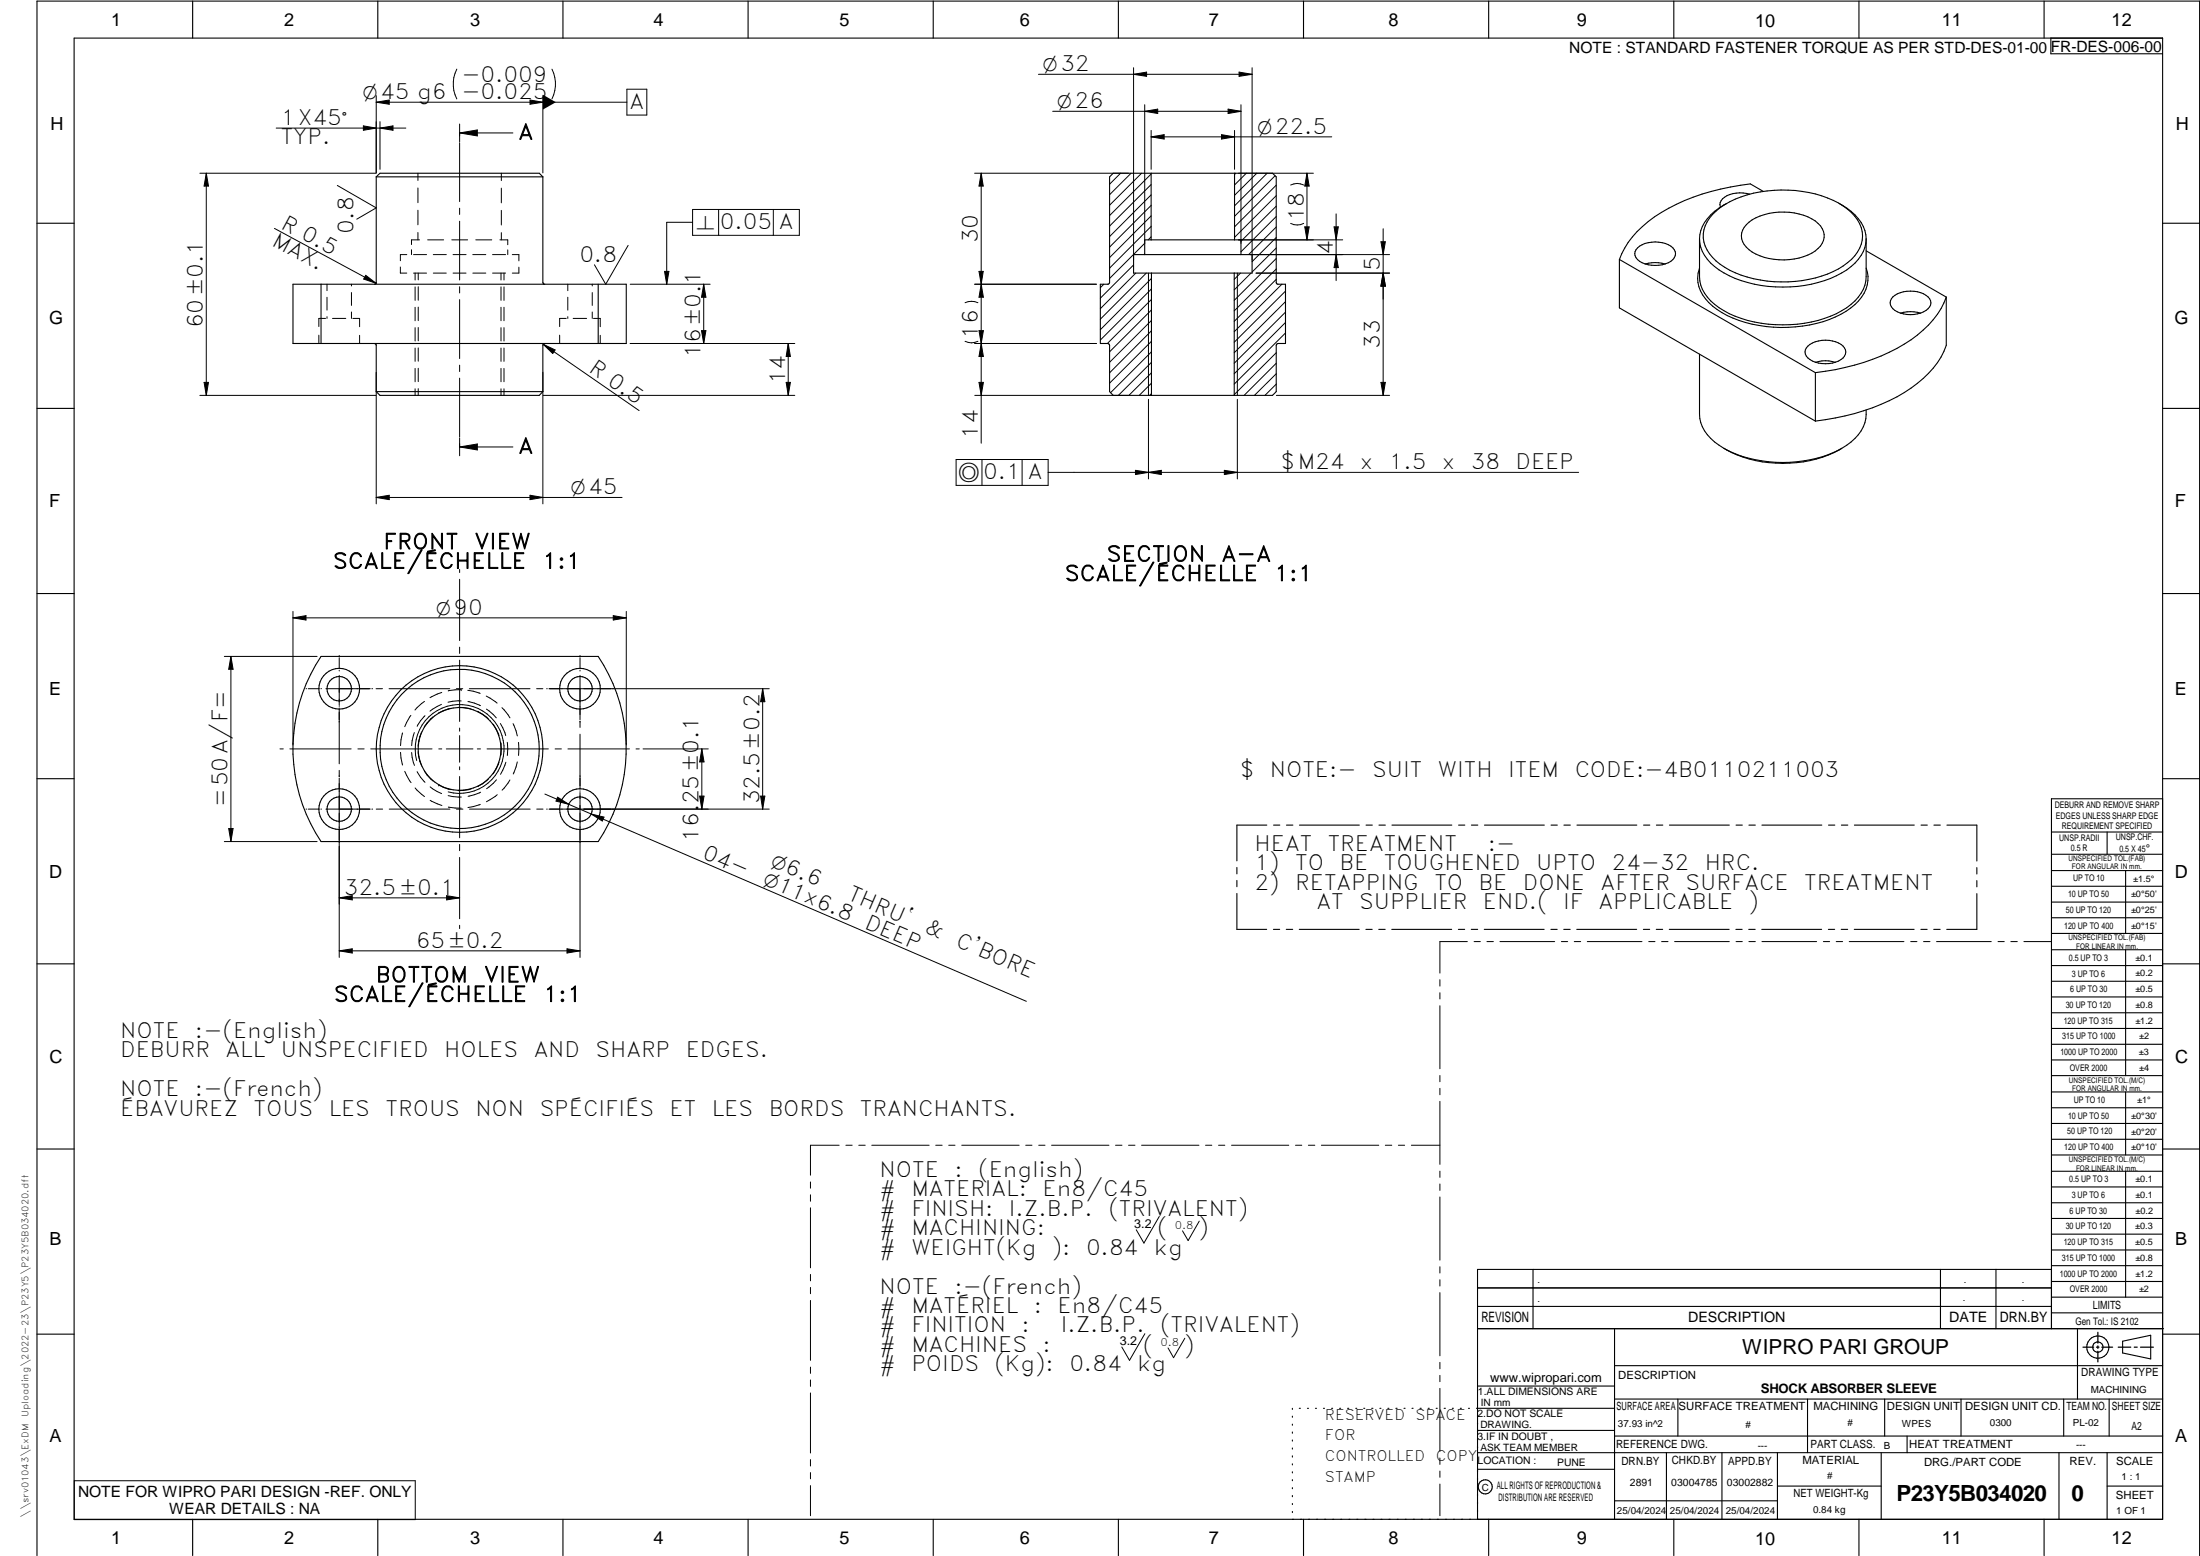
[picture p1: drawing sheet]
<svg xmlns="http://www.w3.org/2000/svg" width="594mm" height="420mm" viewBox="0 0 594 420" stroke-linecap="round" stroke-linejoin="round" font-family="sans-serif">
<g fill="none" stroke="#000" stroke-width=".3">
<path d="M20 10.3h564v400h-564zM52 .3v10M102 .3v10M152 .3v10M202 .3v10M252 .3v10M302 .3v10M352 .3v10M402 .3v10M452 .3v10M502 .3v10M552 .3v10"/>
<path d="M553.8 10.3v4.2h30.2M101.6 47.8h45M101.6 47.8v28.4v.3l-.5 .3M146.6 47.8l-1-1h-43l-1 1M146.6 47.8v28.4l.2 .5 .3 .1M300.6 46.8h43l1 1v28.4l.3 .5 2.2 .1v16h-2l-.4 .2-.1 12.7-1 1.1h-43l-1-1.1v-12.4l-.5-.5h-2v-16l2.3-.1 .2-.5v-28.4zM310.8 46.8v18M333.4 46.8v18M462.4 57.9a24.6 24.6 0 0 1 16.7-6.5 29.4 29.4 0 0 1 19.8 5.1 8.8 8.8 0 0 1 3.7 9.4 13.2 13.2 0 0 1-7.6 7.4 34.4 34.4 0 0 1-27.9-.3 12.7 12.7 0 0 1-7-7.6 8 8 0 0 1 2.3-7.5zM466.3 54.9a12.8 12.8 0 0 0-7.3 8.5l-.1 1.1M472.5 52.4a7.3 7.3 0 0 0-7.7 1.8l-.4 1 .2 .7M476.2 51.7l-3.6-2a55.5 55.5 0 0 0-27.5 10.1 23.5 23.5 0 0 0-7.8 10.3"/>
<path d="M496.6 54.9a12.8 12.8 0 0 1 7.2 8.5l.1 1.1M10 60.3h10M79.1 76.8h90v16h-90zM86.7 76.8v16M161.5 76.8v16M306.1 68.7h32v5h-32zM309.1 68.7v-3.9h26v3.9M310.9 73.7v33.1M333.3 73.7v33.1M437.3 70.1v13l52.9 30.6M437.3 70.1l52.9 30.5M442.2 66.9a7.9 7.9 0 0 1 9.5 0 2.4 2.4 0 0 1-1.2 4.1 8.2 8.2 0 0 1-8.3-.9 2.03 2.03 0 0 1 0-3.2z"/>
<path d="M444.3 71.3l2.6-.4 2.7 .4M458.9 72.4a8.6 8.6 0 0 0 2.5 9.3 26.5 26.5 0 0 0 15.6 6.5 33.6 33.6 0 0 0 22.7-5 9.7 9.7 0 0 0 4.6-9.7l-.4-1.1M471.6 60.7a13.7 13.7 0 0 1 10.2-3.4 13.4 13.4 0 0 1 9.8 3.7 4.2 4.2 0 0 1-.7 6.1 15.5 15.5 0 0 1-13.2 2.7 9.5 9.5 0 0 1-7.1-4.5 4.1 4.1 0 0 1 1-4.6zM503.9 64.5a10.6 10.6 0 0 1-5.2 8.4 34.3 34.3 0 0 1-26.8 3.4 21 21 0 0 1-10.9-6.3 8.6 8.6 0 0 1-2.1-5.5M503.9 64.5v10.2a10.6 10.6 0 0 1-5.2 8.4 34.5 34.5 0 0 1-26.8 3.4 21.4 21.4 0 0 1-10.9-6.3 8.6 8.6 0 0 1-2.1-5.5v-10.2M503.9 67.7l21.7 12.5M584 60.3h10M101.1 92.8l.5 .2v.3v12.4M147.1 92.8l-.5 .5v12.4M458.9 95.6v16.3a10.4 10.4 0 0 0 5.3 8.3l1.3 .9M488.2 93.5a7.9 7.9 0 0 1 9.5 0 2.18 2.18 0 0 1-.5 3.6 8.2 8.2 0 0 1-9-.5 2.03 2.03 0 0 1 0-3.1zM490.3 97.8l.8-.2a8.3 8.3 0 0 1 4.5 .2"/>
<path d="M511.1 80.2a8 8 0 0 1 9.6 0 2.17 2.17 0 0 1-.6 3.6 8.1 8.1 0 0 1-9-.4 2.11 2.11 0 0 1 0-3.2zM513.2 84.5l2.7-.3 2.7 .3M525.6 80.2v13.1a23.9 23.9 0 0 1-9.5 11.5 56.5 56.5 0 0 1-25.9 8.9M525.6 80.2a26.7 26.7 0 0 1-13.3 13.9 60.4 60.4 0 0 1-22.1 6.5M10 110.3h10M101.6 105.7l1 1.1h43l1-1.1M101.6 105.7h45M490.2 100.6v13.1M503.9 110.7a9.8 9.8 0 0 1-4 8.6 31.8 31.8 0 0 1-25.8 5.1l-1.8-.4a26.9 26.9 0 0 1-6.8-2.9M584 110.3h10M465.5 121.1l.8 .4M497.3 121.1a35.3 35.3 0 0 1-30.3 .7"/>
<path d="M10 160.3h10M86.7 177.2h74.8a45.1 45.1 0 0 1 0 50h-74.8a44.9 44.9 0 0 1 0-50zM584 160.3h10M10 210.3h10M584 215.7h-30v143.1M584 210.3h10M334 234.2v1.8M334 237.7v1.7M342.1 222.8h-8.1v9.7M343.9 222.8h1.7M347.4 222.8h1.7M350.9 222.8h16.2"/>
<path d="M368.9 222.8h1.7M372.4 222.8h1.7M375.9 222.8h16.1M393.9 222.8h1.7M397.3 222.8h1.8M400.8 222.8h16.2M418.8 222.8h1.7M422.3 222.8h1.7M425.8 222.8h16.2M443.8 222.8h1.7M447.3 222.8h1.7M450.8 222.8h16.2"/>
<path d="M468.8 222.8h1.7M472.3 222.8h1.7M475.8 222.8h16.1M493.8 222.8h1.7M497.2 222.8h1.8M500.8 222.8h16.1M518.7 222.8h1.7M522.2 222.8h1.8M525.7 222.8h8.1v9.7M533.8 234.3v1.7M533.8 237.8v1.7M554 224.7h30"/>
<path d="M554 230.7h30M554 235.1h30M554 239.3h30M569 224.7v6M574 235.1v17M334 241.3v9.7h8M343.9 251h1.7M347.3 251h1.8M350.9 251h16.1M368.8 251h1.7M372.3 251h1.8M375.8 251h16.2"/>
<path d="M393.8 251h1.7M397.3 251h1.7M400.8 251h16.2M418.8 251h1.7M422.3 251h1.7M425.8 251h16.2M443.8 251h1.7M447.2 251h1.8M450.8 251h16.1M468.8 251h1.6M472.2 251h1.8M475.7 251h16.2"/>
<path d="M493.7 251h1.7M497.2 251h1.7M500.7 251h16.2M518.7 251h1.7M522.2 251h1.7M533.8 241.3v9.7h-8.1M554 243.6h30M554 247.8h30M554 252.1h30M554 256.5h30M574 256.5v33.9M10 260.3h10"/>
<path d="M554 260.7h30M554 265h30M554 269.2h30M554 273.5h30M554 277.7h30M584 260.3h10M554 282h30M554 286.2h30M554 290.4h30M554 294.9h30M554 299.1h30M574 294.9v17"/>
<path d="M10 310.3h10M554 303.4h30M554 307.6h30M554 311.9h30M554 316.3h30M574 316.3v34M584 310.3h10M554 320.5h30M554 324.8h30M554 329h30M554 333.2h30M554 337.5h30"/>
<path d="M399 358.8h185.2M399 352.8h155M399 347.8h155M414 342.8v16M436 358.8v51.5M524 342.8v16M539 342.8v16M554 341.8h30M554 346h30M554 350.3h30M554 354.5h30M554 342.8h-155v67.5"/>
<path d="M561 358.8v19M10 360.3h10M399 374.3h37M436 377.8h148M453.1 377.8v10M488.1 377.8v14.5M508.9 377.8v10M529.5 377.8v10M557.3 377.8v10M569.5 377.8v10M573.2 362.2l7.6-1.6v6.3l-7.6-1.6zM584 368.8h-148"/>
<path d="M584 360.3h10M349 380.3v.3M349 382.4v.3M349 384.6v.3M349 386.7v.3M349 388.8v.3M349 391v.3M349 393.1v.3M349 395.3v.3M349 397.4v.3M349 399.5v.3M350.9 380.3h.2"/>
<path d="M353.1 380.3h.2M355.2 380.3h.3M357.4 380.3h.3M359.6 380.3h.3M361.7 380.3h.3M363.9 380.3h.3M366.1 380.3h.3M368.3 380.3h.2M370.4 380.3h.3M372.6 380.3h.3M374.8 380.3h.3M376.9 380.3h.4"/>
<path d="M379.1 380.3h.3M381.3 380.3h.3M383.4 380.3h.4M385.6 380.3h.3M387.8 380.3h.3M390 380.3h.3M392.2 380.3h.3M394.3 380.3h.3M396.5 380.3h.3M398.7 380.3h37.3M399 396.7h37M399 392.3h185"/>
<path d="M399 386.2h37M436 387.8h148M450 392.3v18M465 392.3v18M480 392.3v18M508 392.3v18M515 387.8v4.5M556 392.3v18M569 392.3v18M52 410.3v9.7M102 410.3v9.7M152 410.3v9.7"/>
<path d="M202 410.3v9.7M252 410.3v9.7M302 410.3v9.7M349 401.7v.3M349 403.8v.4M349 406v.3M349 408.1v.3M352 410.3v9.7M402 410.3v9.7M436 405.3h44M452 410.3v9.7M480 401.3h28"/>
<path d="M502 410.3v9.7M552 410.3v9.7M569 401.3h15M10 420v-419.7h584v419.7"/>
<circle cx="91.6" cy="186" r="3.3"/>
<circle cx="91.6" cy="186" r="5.5"/>
<circle cx="156.6" cy="186" r="5.5"/>
<circle cx="156.6" cy="186" r="3.3"/>
<circle cx="91.6" cy="218.5" r="5.5"/>
<circle cx="91.6" cy="218.5" r="3.3"/>
<circle cx="124.1" cy="202.2" r="22.5"/>
<circle cx="124.1" cy="202.2" r="11.2"/>
<circle cx="124.1" cy="202.2" r="21.5"/>
<circle cx="156.6" cy="218.5" r="5.5"/>
<circle cx="156.6" cy="218.5" r="3.3"/>
<circle cx="566.5" cy="363.7" r="1.39"/>
<circle cx="566.5" cy="363.8" r="3"/>
<circle cx="401.1" cy="401.5" r="1.9"/>
</g>
<g fill="none" stroke="#000" stroke-width=".27">
<path d="M123.4 18.7a9 9 0 0 0 0 8M149 18.7a9 9 0 0 1 0 8M306.1 18.3v51.9M334.6 19.5l3.5 .6-3.5 .5zM338.1 18.3v51.9M74.6 34.6h35M98.1 34l3.5 .6-3.5 .6zM101.6 27.6h67.7M101.6 27.6l3.5-.6v1.2zM101.6 25.8v20.9M102.6 34.6l3.5-.6v1.2zM102.6 32.9v12.8"/>
<path d="M124.1 33.5v4.8M124.1 38.5v15.9M124.1 35.9h14.4M124.1 35.9l4.8-.8v1.6zM143.1 27l3.5 .6-3.5 .6zM146.6 25.8v20.9M169.3 24.1h5.4v7h-5.4zM280.4 20.1h57.7M284.3 30.1h50.8M306.1 20.1l3.5-.6v1.1zM309.1 28.3v37.4l-9.5 9.5M309.1 30.1l3.5-.6v1.1z"/>
<path d="M310.8 35.2v10.5M310.8 37l3.6-.6v1.1zM310.8 37h48.8M329.9 36.4l3.5 .6-3.5 .5zM331.6 29.5l3.5 .6-3.5 .5zM333.4 35.2v10.5M335.1 28.3v37.4M54 46.8h47.6M55.7 46.8l.6 3.4h-1.2zM55.7 46.8v60M91.1 50.1l10.5 6-5.3 3.1M112.9 46.8v1.9"/>
<path d="M112.9 50.8v3.9M112.9 56.8v3.9M124.1 56.2v1.7M124.1 59.7v15.9M135.4 46.8v2M135.4 50.8v4M135.4 56.8v3.9M187 56.6h28.9v6.9h-28.9zM194 56.6v6.9M208.8 56.6v6.9M263.2 46.8h41.5M265 46.8v72.9"/>
<path d="M265 46.8l.5 3.4h-1.1zM302.6 46.8l-3 2.9M305.4 46.8l-5.8 5.8M308.3 46.8l-8.7 8.6M310.8 47l-11.2 11.2M310.8 49.8l-11.2 11.2M310.8 52.6l-11.2 11.3M310.8 55.5l-11.2 11.2M310.8 58.3l-11.2 11.3M333.7 46.8l-.3 .3M334.4 46.8h20.3M336.5 46.8l-3.1 3.2"/>
<path d="M339.4 46.8l-6 5.9M342.2 46.8l-8.8 8.8M344.3 47.5l-10.9 10.9M344.6 55.7l-9.5 9.5M344.6 58.5l-9.5 9.5M344.6 50l-11.2 11.3M344.6 52.8l-11.2 11.3M348.5 50a3.9 3.9 0 0 1 3.5 0M352.9 46.8l.6 3.4h-1.2zM352.9 46.8v18M360.8 57.7v18.1M74.1 61.7l27.5 14.8"/>
<path d="M88.3 76.8v1.7M94.9 76.8v.4M94.9 79v3.5M98.8 74.3l2.8 2.2-3.4-1.1zM108.1 72.1v1.6h1.7M109.8 68.7h-1.7v1.7M111.1 67.4v1.3M111.7 68.7h3.5M111.7 73.7h3.5M112.1 73.7v1.9M112.1 77.5v3.6M112.9 62.8v2"/>
<path d="M112.9 73.7v1.9M112.9 77.4v3.7M113.3 64.8h-2.2v1.2M115.5 64.8h4.3M117 68.7h3.5M117 73.7h3.5M122 64.8h4.3M122.3 68.7h3.6M122.3 73.7h3.6M124.1 77.4v1.7M127.7 68.7h3.5M127.7 73.7h3.5"/>
<path d="M128.5 64.8h4.3M133 68.7h3.5M133 73.7h3.5M135 64.8h2.1v1.3M135.3 73.7v1.9M135.3 77.5v3.6M135.4 62.8v2M136.1 73.7v1.9M136.1 77.5v3.6M137.1 67.5v1.2M138.3 68.7h1.8v1.7M140.1 72.1v1.6h-1.8"/>
<path d="M153.3 76.8v1.7M159.9 76.8v.4M159.9 79v3.5M169.6 66.3l-6 10.5-3.1-5.3M170.2 76.8h21.6M179.4 73.3h1.2l-.6 3.5zM187 60h-7v16.8M190 76.8l.6 3.5h-1.2zM190 76.8v16M263.2 76.8h32.9M264.4 73.3h1.1l-.5 3.5zM265 76.8l.6 3.5h-1.2z"/>
<path d="M298.1 76.8l-1 .9M306.1 71.5l-9 9M306.7 73.7l-9.6 9.7M309.1 68.5l-.2 .2M309.5 73.7l-12.4 12.5M310.1 73.7v33.1M310.8 61.1l-11.2 11.3M310.8 64l-.8 .8M310.9 75.2l-13.8 13.8M310.9 78l-13.8 13.8M334.1 73.7v33.1M334.4 64.8h28.2"/>
<path d="M335 73.7l-1.7 1.7M337.6 68.7h37.6M337.8 73.7l-4.5 4.6M339.2 73.7h36M344.6 61.3l-7.4 7.4M344.6 64.1l-6.5 6.6M344.6 67l-6.5 6.4M344.6 69.8l-11.3 11.3M344.6 72.6l-11.3 11.3M344.6 75.4l-11.3 11.4M346.2 76.8l-12.9 12.8M347.1 78.6l-13.8 13.8"/>
<path d="M352 60.3a3.9 3.9 0 0 1-3.5 0M352.3 61.3h1.2l-.6 3.5zM360.2 61.3h1.2l-.6 3.5zM360.8 68.7l.6 3.6h-1.2zM372.9 65.3h1.2l-.6 3.4zM373.5 73.7l.6 3.6h-1.2zM373.5 61.8v45M86.1 90.5v2.3M87.9 86h-1.8v2.2M88.3 80.3v3.4M88.3 85.5v.5M89.8 86h3.6"/>
<path d="M94.9 84.2v1.8M95.3 86h1.8v2.2M97.1 90.6v2.2M112.1 83v3.6M112.1 88.5v3.6M112.1 94v3.6M112.1 99.5v3.6M112.9 82.9v3.7M112.9 88.4v3.6M112.9 93.9v3.6M112.9 99.4v3.6M124.1 80.9v15.9"/>
<path d="M124.1 98.6v1.7M135.3 83v3.6M135.3 88.5v3.6M135.3 94v3.6M135.3 99.5v3.6M136.1 83v3.6M136.1 88.5v3.6M136.1 94v3.6M136.1 99.5v3.6M146.7 93l3.2 1.5-.6 1zM146.7 93l25.9 17.9M151.1 90.5v2.3"/>
<path d="M152.9 86h-1.8v2.2M153.3 80.3v3.4M153.3 85.5v.5M154.8 86h3.6M159.9 84.2v1.8M160.3 86h1.8v2.2M162.1 90.6v2.2M189.4 89.3h1.2l-.6 3.5zM212.8 92.8l.6 3.5h-1.1zM212.8 92.8v14M214.6 92.8h-44.4M260.6 81.7a4.1 4.1 0 0 1 3.5 0"/>
<path d="M260.6 92.2a3.8 3.8 0 0 0 3.5 0M263.2 92.8h32.9M264.4 89.3h1.2l-.6 3.5zM265 92.8l.6 3.5h-1.2zM310.9 95l-11 11M310.9 97.8l-8.9 9M310.9 83.7l-11.3 11.3M310.9 86.5l-11.3 11.3M310.9 92.2l-11.3 11.3M310.9 89.3l-11.3 11.4M310.9 80.9l-11.9 11.9M344.6 95.3l-11.3 11.3"/>
<path d="M344.6 98.1l-8.6 8.7M347.1 81.4l-13.8 13.8M347.1 84.3l-13.8 13.8M347.1 87.1l-13.8 13.8M347.1 89.9l-13.8 13.8M54 106.8h47.6M55.1 103.3h1.2l-.6 3.5zM101.6 100.5v35.6M112.1 105v1.8M112.9 104.9v1.9M124.1 102.1v15.9M124.1 118.3v4.8"/>
<path d="M135.3 105v1.8M136.1 105v1.8M146.6 100.5v35.6M146.7 106.8h67.9M212.3 103.3h1.1l-.6 3.5zM263.2 106.8h41.5M264.4 103.3h1.2l-.6 3.5zM310.1 107.8v21.5M310.9 106.3l-.4 .5M310.9 103.5l-3.3 3.3M310.9 100.7l-6.1 6.1M334.1 107.8v21.5"/>
<path d="M344.6 103.7l-3 3.1M344.6 100.9l-5.9 5.9M344.7 106.8h30.5M372.9 103.3h1.2l-.6 3.5zM101.6 134.3h66.4M101.6 134.3l3.5-.6v1.2zM124.1 120.7l4.8-.8v1.6zM124.1 120.7h14.4M143.1 133.7l3.5 .6-3.5 .6zM258.2 124.1h24.8v7h-24.8zM265.2 124.1v7M276 124.1v7"/>
<path d="M283 127.6h143.3M306.6 127l3.5 .6-3.5 .5zM310.1 127.6l3.5-.6v1.1zM330.6 127l3.5 .6-3.5 .5zM124.1 153.8v.8M124.1 156.4v16.6M60.6 177.2h25M62.4 177.2v50M62.4 177.2l.5 3.5h-1.1zM79.1 166.8l3.5-.6v1.2zM79.1 165.1v36.1M79.1 166.8h90"/>
<path d="M91.6 177v.2M91.6 177.6v3M124.1 174.8v1.6M124.1 178.3v16.5M156.6 177v.2M156.6 177.6v3M165.6 166.2l3.5 .6-3.5 .6zM169.1 165.1v36.1M82.6 186h.2M83.2 186h3M86.6 186h.2M88 186h12"/>
<path d="M91.6 182.4v8.1M91.6 181v.2M91.6 190.8v.1M91.6 191.3v14.9M100.4 186h.2M101.6 186h1.7M105.1 186h16.3M108.7 197.9l-.5 3.4M110.9 193.2l-1.6 3M111.9 197.8l-.6 2.2-.1 1.3M113.7 197.9l-.8 3.4M114.6 189.4l-2.6 2.3"/>
<path d="M114.8 193.3l-1.2 1.3-1 1.5M117 193.5l-2.4 2.7M119.2 190.2l-3.1 1.8M119.3 187l-3.2 1.4M121.8 191.3l-3.3 1.2M123.2 186h1.8M123.6 191l3.6 .4M124.1 196.6v.8M124.1 198.6v7.2M124.5 186.2h.1M124.5 186.2l-3.5 .4M124.5 189.3l-3.5 .3"/>
<path d="M126.3 186.4l3.4 .8M126.4 189.4l1.7 .5 1.6 .6M126.7 186h16.4M128.9 192.1l1.4 .8 1.6 1.2M131.3 188l2.9 1.9M131.4 191.5l2.6 2.3M133.1 195.5l.9 1.4 .7 1.7M135.1 195.4l1.5 3.2M135.5 191.1l2.2 2.7M138.6 195.4l1.1 3.3M144.9 186h1.7M147.6 186h.2"/>
<path d="M148.2 186h59.5M156.6 194.7v1.7M156.6 198.2v14.9M156.6 181v.2M156.6 182.4v12M205.9 186l.6 3.5h-1.1zM205.9 186v32.5M75.6 202.2h.9M78.3 202.2h16.5M82.6 218.5h.2M83.2 218.5h3M86.6 218.5h.2"/>
<path d="M88 218.5h12M91.6 208v1.7M91.6 210.1v48.4M96.6 202.2h1.7M100.1 202.2h16.6M100.4 218.5h.2M101.6 218.5h1.7M105.1 218.5h16.4M108.2 203.2l.5 3.4M109.3 208.3l1.7 3M111.2 203.2l.1 1.3 .6 2.2M112.1 212.8l2.5 2.3"/>
<path d="M112.5 205.4a12 12 0 0 1 10.5-15.1 12 12 0 0 1 13 12.9 12 12 0 0 1-15 10.6M112.6 208.4l1 1.5 1.2 1.3M112.9 203.2l.9 3.4M114.6 208.3l.8 1 1.6 1.6M116.2 216.1l3.1 1.4M116.2 212.5l3 1.8M118.5 202.2h.8M118.5 212h.1M118.5 212l1.2 .6 2.2 .6M120.5 202.2h7.2M121 214.8l3.6 .4M121.1 217.9l3.4 .3"/>
<path d="M123.3 218.5h1.7M124.1 207.1v.8M124.1 209.7v16.5M126.8 218.5h16.4M127.2 213l-2.1 .4-1.4 .1M128.9 202.2h.8M129.7 217.2l-3.3 .9M129.8 213.9l-3.4 1.1M131.5 202.2h16.6M131.9 210.4l-1.6 1.2-1.3 .8M134.1 210.6l-2.7 2.4M134.3 214.6l-2.9 1.9"/>
<path d="M134.7 205.8l-.7 1.8-.9 1.4M135.2 200.4l.2 1.8-.2 1.8M136.6 205.8l-1.4 3.3M137 200.4v3.6M137.7 210.6l-2.1 2.8M139.7 205.7l-1.1 3.3M140 200.5v3.5M144.9 218.5h1.7M147.1 214.4l130 56M147.6 218.5h.2M149.9 202.2h1.7M150.6 215.3l3 1.9-3.5-.9z"/>
<path d="M153.4 202.2h16.6M156.6 213.5v.2M156.6 214v44.5M159.6 219.8l3.5 .8-.5 1.1zM171.7 202.2h.9M173.6 202.2h17.7M188.9 215h1.2l-.6 3.5zM189.5 202.2v16.3M189.5 202.2l.6 3.5h-1.2zM205.4 215h1.1l-.6 3.5zM207.7 218.5h-59.5M60.6 227.2h25"/>
<path d="M61.8 223.7h1.1l-.5 3.5zM124.1 228v1.7M124.1 231.5v16.6M91.6 242.4l3.5-.5v1.1zM91.6 256.8l3.5-.6v1.1zM91.6 242.4h32.5M91.6 256.8h65M120.6 241.9l3.5 .5-3.5 .6zM124.1 249.9v.8M153.1 256.2l3.5 .6-3.5 .5zM396.2 254.3h-7.4v8.5M398.1 254.3h1.6"/>
<path d="M401.5 254.3h1.8M405 254.3h14.8M421.6 254.3h1.7M425.1 254.3h1.7M428.6 254.3h14.8M445.2 254.3h1.7M448.7 254.3h1.7M452.2 254.3h14.8M468.8 254.3h1.7M472.3 254.3h1.7M475.8 254.3h14.8M492.4 254.3h1.7"/>
<path d="M495.8 254.3h1.8M499.4 254.3h14.7M516 254.3h1.6M519.4 254.3h1.8M522.9 254.3h14.8M539.5 254.3h1.7M543 254.3h1.7M546.5 254.3h7.4M388.8 264.5v1.8M388.8 268.1v1.6M388.8 271.6v17M388.8 290.4v1.7"/>
<path d="M388.8 293.9v1.7M388.8 297.4v17M218.9 319.2v1.6M226.6 309.2h-7.7v8.1M228.4 309.2h1.7M231.9 309.2h1.7M235.4 309.2h15.5M252.7 309.2h1.7M256.2 309.2h1.7M259.7 309.2h15.5M277 309.2h1.7M280.5 309.2h1.7"/>
<path d="M284 309.2h15.5M301.2 309.2h1.8M304.8 309.2h1.7M308.3 309.2h15.5M325.5 309.2h1.7M329.1 309.2h1.6M332.6 309.2h15.4M349.8 309.2h1.7M353.3 309.2h1.7M356.8 309.2h15.5M374.1 309.2h1.7M377.6 309.2h1.7"/>
<path d="M381.1 309.2h7.7M388.8 316.2v1.7M388.8 319.7v1.7M218.9 322.6v1.8M218.9 326.1v16.2M313 328.5l-4.1 7.2-2.1-3.6M323.8 329.7l-3 5.3-1.5-2.6M388.8 323.2v17.1M218.9 344.1v1.8M218.9 347.6v1.7M218.9 351.2v16.1M388.8 342.1v1.6"/>
<path d="M388.8 345.6v1.7M388.8 349v17.1M218.9 369.1v1.7M218.9 372.6v1.8M218.9 376.1v16.2M309.2 360.1l-4.2 7.2-2.1-3.6M319.9 361.4l-3 5.2-1.5-2.6M388.8 367.9v1.7M388.8 371.4v1.7M388.8 374.9v17M20.1 399.8h92v10.5h-92zM218.9 394.1v1.8"/>
<path d="M218.9 397.6v1.7M388.8 393.7v1.7M388.8 397.2v1.7M218.9 401.2v8.1M388.8 400.7v8.6"/>
</g>
<path d="M566.5 359.7v3M562.5 363.8h2.9M566.1 363.8h.7M566.5 363.4v.7M566.5 364.9v2.8M567.6 363.8h2.9M572 363.8h3.4M576.3 363.8h.8M578 363.8h3.5" fill="none" stroke="#000" stroke-width=".34"/>
<g fill="#000">
<path d="M306.1 20.1l3.5-.6v1.1zM334.6 19.5l3.5 .6-3.5 .5zM98.1 34l3.5 .6-3.5 .6zM101.6 27.6l3.5-.6v1.2zM102.6 34.6l3.5-.6v1.2zM124.1 35.9l4.8-.8v1.6zM143.1 27l3.5 .6-3.5 .6zM146.6 25.6l3.5 2-3.5 2zM309.1 30.1l3.5-.6v1.1zM310.8 37l3.6-.6v1.1zM329.9 36.4l3.5 .6-3.5 .5zM331.6 29.5l3.5 .6-3.5 .5z"/>
<path d="M55.7 46.8l.6 3.4h-1.2zM265 46.8l.5 3.4h-1.1zM352.9 46.8l.6 3.4h-1.2zM98.8 74.3l2.8 2.2-3.4-1.1zM179.4 73.3h1.2l-.6 3.5zM264.4 73.3h1.1l-.5 3.5zM352.3 61.3h1.2l-.6 3.5zM360.8 68.7l.6 3.6h-1.2zM360.2 61.3h1.2l-.6 3.5zM373.5 73.7l.6 3.6h-1.2zM372.9 65.3h1.2l-.6 3.4zM146.7 93l3.2 1.5-.6 1z"/>
<path d="M189.4 89.3h1.2l-.6 3.5zM190 76.8l.6 3.5h-1.2zM212.8 92.8l.6 3.5h-1.1zM265 92.8l.6 3.5h-1.2zM264.4 89.3h1.2l-.6 3.5zM265 76.8l.6 3.5h-1.2zM55.1 103.3h1.2l-.6 3.5zM124.1 120.7l4.8-.8v1.6zM212.3 103.3h1.1l-.6 3.5zM264.4 103.3h1.2l-.6 3.5zM372.9 103.3h1.2l-.6 3.5zM101.6 134.3l3.5-.6v1.2z"/>
<path d="M143.1 133.7l3.5 .6-3.5 .6zM306.6 127l3.5 .6-3.5 .5zM310.1 127.6l3.5-.6v1.1zM330.6 127l3.5 .6-3.5 .5zM79.1 166.8l3.5-.6v1.2zM165.6 166.2l3.5 .6-3.5 .6zM62.4 177.2l.5 3.5h-1.1zM205.9 186l.6 3.5h-1.1zM150.6 215.3l3 1.9-3.5-.9zM188.9 215h1.2l-.6 3.5zM189.5 202.2l.6 3.5h-1.2zM205.4 215h1.1l-.6 3.5z"/>
<path d="M61.8 223.7h1.1l-.5 3.5zM159.6 219.8l3.5 .8-.5 1.1zM91.6 242.4l3.5-.5v1.1zM91.6 256.8l3.5-.6v1.1zM120.6 241.9l3.5 .5-3.5 .6zM153.1 256.2l3.5 .6-3.5 .5z"/>
</g>
<g font-size="6">
<text x="512.1" y="405.2">P23Y5B034020</text>
<text x="559.4" y="405.2">0</text>
</g>
<g font-size="5.7">
<text x="124.6" y="22.1">-0.009</text>
<text x="102.7" y="26.7">45 g6</text>
<text x="124.6" y="26.7">-0.025</text>
<text x="170" y="29.3">A</text>
<text x="75.8" y="33.7">1X45v</text>
<text x="75.8" y="38.9">TYP.</text>
<text x="140" y="37.6">A</text>
<text x="352" y="59.7" transform="rotate(-90 352 59.7)">18</text>
<text x="75.6" y="61.5" transform="rotate(28 75.6 61.5)">R 0.5</text>
<text x="95.5" y="63.3" transform="rotate(-90 95.5 63.3)">0.8</text>
<text x="194.4" y="61.8">0.05 A</text>
<text x="264.1" y="65.7" transform="rotate(-90 264.1 65.7)">30</text>
<text x="73.1" y="66.1" transform="rotate(28 73.1 66.1)">MAX.</text>
<text x="156.5" y="70.7">0.8</text>
<text x="360" y="68.7" transform="rotate(-90 360 68.7)">4</text>
<text x="372.6" y="73.2" transform="rotate(-90 372.6 73.2)">5</text>
<text x="54.8" y="88.6" transform="rotate(-90 54.8 88.6)">60±0.1</text>
<text x="264.1" y="91.5" transform="rotate(-90 264.1 91.5)">16</text>
<text x="372.6" y="94.2" transform="rotate(-90 372.6 94.2)">33</text>
<text x="158.7" y="100.2" transform="rotate(35 158.7 100.2)">R 0.5</text>
<text x="189.1" y="96.6" transform="rotate(-90 189.1 96.6)">16±0.1</text>
<text x="212" y="103.7" transform="rotate(-90 212 103.7)">14</text>
<text x="264.1" y="118.5" transform="rotate(-90 264.1 118.5)">14</text>
<text x="140" y="122.4">A</text>
<text x="265.5" y="129.3">0.1 A</text>
<text x="345.9" y="126.7">$M24</text>
<text x="367.2" y="126.7">x</text>
<text x="375" y="126.7">1.5</text>
<text x="389.4" y="126.7">x</text>
<text x="397.2" y="126.7">38</text>
<text x="409.2" y="126.7">DEEP</text>
<text x="103.5" y="148.3">FRONT</text>
<text x="128.1" y="148.3">VIEW</text>
<text x="89.9" y="153.5">SCALE/ÉCHELLE</text>
<text x="146.4" y="153.5">1:1</text>
<text x="298.8" y="151.6">SECTION</text>
<text x="329.8" y="151.6">A-A</text>
<text x="287.5" y="156.8">SCALE/ÉCHELLE</text>
<text x="344.1" y="156.8">1:1</text>
<text x="334.9" y="209.8">$</text>
<text x="342.9" y="209.8">NOTE:-</text>
<text x="370.6" y="209.8">SUIT</text>
<text x="388.3" y="209.8">WITH</text>
<text x="407.2" y="209.8">ITEM</text>
<text x="425.2" y="209.8">CODE:-4B0110211003</text>
<text x="61.5" y="217.9" transform="rotate(-90 61.5 217.9)">=50A/F=</text>
<text x="205.1" y="217.2" transform="rotate(-90 205.1 217.2)">32.5±0.2</text>
<text x="188.6" y="227.3" transform="rotate(-90 188.6 227.3)">16.25±0.1</text>
<text x="189.3" y="231.6" transform="rotate(23 189.3 231.6)">04-</text>
<text x="338.8" y="229.7">HEAT</text>
<text x="358.5" y="229.7">TREATMENT</text>
<text x="401.8" y="229.7">:-</text>
<text x="338.8" y="235">1)</text>
<text x="349.7" y="235">TO</text>
<text x="361.7" y="235">BE</text>
<text x="373.7" y="235">TOUGHENED</text>
<text x="414.8" y="235">UPTO</text>
<text x="435.2" y="235">24-32</text>
<text x="460.3" y="235">HRC.</text>
<text x="92.9" y="241.6">32.5±0.1</text>
<text x="228.6" y="242.8" transform="rotate(23 228.6 242.8)">THRU`</text>
<text x="338.8" y="240.2">2)</text>
<text x="349.8" y="240.2">RETAPPING</text>
<text x="355.5" y="245.5">AT</text>
<text x="367" y="245.5">SUPPLIER</text>
<text x="387.3" y="240.2">TO</text>
<text x="399.3" y="240.2">BE</text>
<text x="400.4" y="245.5">END.(</text>
<text x="411.2" y="240.2">DONE</text>
<text x="422.1" y="245.5">IF</text>
<text x="431.7" y="245.5">APPLICABLE</text>
<text x="432.2" y="240.2">AFTER</text>
<text x="455.2" y="240.2">SURFACE</text>
<text x="472.2" y="245.5">)</text>
<text x="487.2" y="240.2">TREATMENT</text>
<text x="233.2" y="250.5" transform="rotate(23 233.2 250.5)">DEEP</text>
<text x="249.3" y="251.8" transform="rotate(23 249.3 251.8)">&amp;</text>
<text x="112.3" y="255.9">65±0.2</text>
<text x="257.7" y="255.4" transform="rotate(23 257.7 255.4)">C'BORE</text>
<text x="101.5" y="265.2">BOTTOM</text>
<text x="130.7" y="265.2">VIEW</text>
<text x="90.2" y="270.5">SCALE/ÉCHELLE</text>
<text x="146.7" y="270.5">1:1</text>
<text x="32.5" y="280.2">NOTE</text>
<text x="52.6" y="280.2">:-(English)</text>
<text x="32.5" y="285.5">DEBURR</text>
<text x="60.9" y="285.5">ALL</text>
<text x="75.8" y="285.5">UNSPECIFIED</text>
<text x="119.9" y="285.5">HOLES</text>
<text x="144.1" y="285.5">AND</text>
<text x="160.8" y="285.5">SHARP</text>
<text x="185.2" y="285.5">EDGES.</text>
<text x="32.5" y="296">NOTE</text>
<text x="52.6" y="296">:-(French)</text>
<text x="32.5" y="301.2">ÉBAVUREZ</text>
<text x="68.5" y="301.2">TOUS</text>
<text x="88.8" y="301.2">LES</text>
<text x="104.1" y="301.2">TROUS</text>
<text x="128.4" y="301.2">NON</text>
<text x="145.7" y="301.2">SPÉCIFIÉS</text>
<text x="180.8" y="301.2">ET</text>
<text x="192.2" y="301.2">LES</text>
<text x="207.6" y="301.2">BORDS</text>
<text x="232.2" y="301.2">TRANCHANTS.</text>
<text x="237.5" y="317.8">NOTE</text>
<text x="257.7" y="317.8">:</text>
<text x="264.1" y="317.8">(English)</text>
<text x="237.5" y="323">#</text>
<text x="246.1" y="323">MATERIAL:</text>
<text x="281.5" y="323">En8/C45</text>
<text x="237.5" y="328.3">#</text>
<text x="246.1" y="328.3">FINISH:</text>
<text x="272.4" y="328.3">I.Z.B.P.</text>
<text x="299.3" y="328.3">(TRIVALENT)</text>
<text x="237.5" y="333.5">#</text>
<text x="246.1" y="333.5">MACHINING:</text>
<text x="312.5" y="333.6">(</text>
<text x="323.6" y="333.6">)</text>
<text x="237.5" y="338.8">#</text>
<text x="246.1" y="338.8">WEIGHT(Kg</text>
<text x="284" y="338.8">):</text>
<text x="293.3" y="338.8">0.84</text>
<text x="311.6" y="338.8">kg</text>
<text x="237.5" y="349.3">NOTE</text>
<text x="257.7" y="349.3">:-(French)</text>
<text x="237.5" y="354.5">#</text>
<text x="237.5" y="359.8">#</text>
<text x="246.1" y="359.8">FINITION</text>
<text x="246.1" y="354.5">MATÉRIEL</text>
<text x="275.8" y="359.8">:</text>
<text x="279.2" y="354.5">:</text>
<text x="285.6" y="354.5">En8/C45</text>
<text x="286.4" y="359.8">I.Z.B.P.</text>
<text x="313.3" y="359.8">(TRIVALENT)</text>
<text x="237.5" y="365">#</text>
<text x="246.1" y="365">MACHINES</text>
<text x="281.5" y="365">:</text>
<text x="308.6" y="365.2">(</text>
<text x="319.7" y="365.2">)</text>
<text x="237.5" y="370.3">#</text>
<text x="246.1" y="370.3">POIDS</text>
<text x="268.5" y="370.3">(Kg):</text>
<text x="288.8" y="370.3">0.84</text>
<text x="307.1" y="370.3">kg</text>
</g>
<text font-size="5.6" x="470.5" y="365.5">WIPRO PARI GROUP</text>
<g font-size="5.4">
<text x="281.6" y="19.2">O32</text>
<text x="98" y="26.7">O</text>
<text x="285.5" y="29.2">O26</text>
<text x="339.6" y="36.1">O22.5</text>
<text x="188.1" y="61.8">n</text>
<text x="258.8" y="129.3">a</text>
<text x="154.1" y="133.4">O45</text>
<text x="117.8" y="165.9">O90</text>
<text x="207.9" y="233.9" transform="rotate(23 207.9 233.9)">O6.6</text>
<text x="205.8" y="238.7" transform="rotate(23 205.8 238.7)">O11x6.8</text>
</g>
<g font-size="4.9">
<text x="30" y="6.9">1</text>
<text x="76.7" y="6.9">2</text>
<text x="127" y="6.9">3</text>
<text x="176.5" y="6.9">4</text>
<text x="226.7" y="6.9">5</text>
<text x="275.4" y="6.9">6</text>
<text x="326.4" y="6.9">7</text>
<text x="375" y="6.9">8</text>
<text x="425.8" y="6.9">9</text>
<text x="473.9" y="7.3">10</text>
<text x="524.3" y="6.9">11</text>
<text x="570.2" y="6.9">12</text>
<text x="13.6" y="35.1">H</text>
<text x="587.6" y="35.1">H</text>
<text x="13.2" y="87.5">G</text>
<text x="587.2" y="87.5">G</text>
<text x="13.2" y="137">F</text>
<text x="587.2" y="137">F</text>
<text x="13.2" y="187.6">E</text>
<text x="587.2" y="187.6">E</text>
<text x="13.2" y="237">D</text>
<text x="587.2" y="237">D</text>
<text x="13.4" y="287.1">C</text>
<text x="587.4" y="287.1">C</text>
<text x="13.4" y="336.2">B</text>
<text x="587.4" y="336.2">B</text>
<text x="13.4" y="389.3">A</text>
<text x="587.4" y="389.3">A</text>
<text x="30" y="416.9">1</text>
<text x="76.7" y="416.9">2</text>
<text x="127" y="416.9">3</text>
<text x="176.5" y="416.9">4</text>
<text x="226.7" y="416.9">5</text>
<text x="275.4" y="416.9">6</text>
<text x="326.4" y="416.9">7</text>
<text x="375" y="416.9">8</text>
<text x="425.8" y="416.9">9</text>
<text x="473.9" y="417.3">10</text>
<text x="524.3" y="416.9">11</text>
<text x="570.2" y="416.9">12</text>
</g>
<g font-size="4.2">
<text x="423.7" y="14.3">NOTE : STANDARD FASTENER TORQUE AS PER STD-DES-01-00</text>
<text x="553.8" y="14">FR-DES-006-00</text>
<text x="21.1" y="404.3">NOTE FOR WIPRO PARI DESIGN -REF. ONLY</text>
<text x="45.7" y="408.8">WEAR DETAILS : NA</text>
</g>
<g font-size="3.9">
<text x="400" y="357.1">REVISION</text>
<text x="455.9" y="357.1">DESCRIPTION</text>
<text x="526.4" y="357.1">DATE</text>
<text x="540" y="357.1">DRN.BY</text>
<text x="357.8" y="383.3">RESERVED</text>
<text x="382.3" y="383.3">SPACE</text>
<text x="357.8" y="388.9">FOR</text>
<text x="357.8" y="394.5">CONTROLLED</text>
<text x="387.8" y="394.5">COPY</text>
<text x="357.8" y="400">STAMP</text>
</g>
<text font-size="3.6" x="475.5" y="376.1">SHOCK ABSORBER SLEEVE</text>
<text font-size="3.5" x="402.4" y="373.3">www.wipropari.com</text>
<g font-size="3.4">
<text x="306.3" y="331.5">3.2</text>
<text x="302.4" y="363.1">3.2</text>
</g>
<g font-size="3.1">
<text x="565.1" y="353.5">LIMITS</text>
<text x="562" y="371.7">DRAWING TYPE</text>
<text x="437" y="372.3">DESCRIPTION</text>
<text x="436.5" y="380.8">SURFACE AREA</text>
<text x="453.3" y="380.8">SURFACE TREATMENT</text>
<text x="489.7" y="380.8">MACHINING</text>
<text x="509.5" y="380.8">DESIGN UNIT</text>
<text x="530.6" y="380.8">DESIGN UNIT CD.</text>
<text x="558" y="380.6">TEAM NO.</text>
<text x="570.3" y="380.7">SHEET SIZE</text>
<text x="575.6" y="386.1">A2</text>
<text x="436.4" y="391.1">REFERENCE DWG.</text>
<text x="437.8" y="395.5">DRN.BY</text>
<text x="451.4" y="395.4">CHKD.BY</text>
<text x="466.6" y="395.5">APPD.BY</text>
<text x="486.7" y="395.4">MATERIAL</text>
<text x="488.9" y="390.9">PART CLASS.</text>
<text x="515.6" y="390.9">HEAT TREATMENT</text>
<text x="519.6" y="395.9">DRG./PART CODE</text>
<text x="558.9" y="395.5">REV.</text>
<text x="571.4" y="395.6">SCALE</text>
<text x="484.3" y="404.2">NET WEIGHT-Kg</text>
<text x="571.4" y="404.7">SHEET</text>
</g>
<text font-size="3" x="579.5" y="230.1">°</text>
<g font-size="2.8">
<text x="317.2" y="331.9">0.8</text>
<text x="560.4" y="357.7">Gen Tol.: IS 2102</text>
<text x="313.3" y="363.6">0.8</text>
<text x="399.1" y="376.6">1.ALL DIMENSIONS ARE</text>
<text x="399" y="382.7">2.DO NOT SCALE</text>
<text x="399" y="388.7">3.IF IN DOUBT ,</text>
<text x="399" y="395.4">LOCATION :</text>
<text x="420.5" y="396">PUNE</text>
<text x="404.2" y="402">ALL RIGHTS OF REPRODUCTION &amp;</text>
<text x="440.1" y="401.2">2891</text>
<text x="451.3" y="401.2">03004785</text>
<text x="466.3" y="401.2">03002882</text>
<text x="404.7" y="405.4">DISTRIBUTION ARE RESERVED</text>
</g>
<g font-size="2.7">
<text x="564.6" y="376.2">MACHINING</text>
<text x="399.9" y="379.7">IN mm</text>
<text x="399.7" y="385.7">DRAWING.</text>
<text x="436.9" y="385.4">37.93 in^2</text>
<text x="471.4" y="385.5">#</text>
<text x="498.9" y="385">#</text>
<text x="513.6" y="385.3">WPES</text>
<text x="537.3" y="385.1">0300</text>
<text x="559.7" y="385.1">PL-02</text>
<text x="399.7" y="391.8">ASK TEAM MEMBER</text>
<text x="474.6" y="391.2">---</text>
<text x="508.7" y="391.2">B</text>
<text x="560.6" y="391.1">---</text>
<text x="493.4" y="399.5">#</text>
<text x="572.8" y="399.7">1 : 1</text>
<text x="400.1" y="402.5">C</text>
<text x="436.6" y="408.7">25/04/2024</text>
<text x="450.9" y="408.8">25/04/2024</text>
<text x="466" y="408.9">25/04/2024</text>
<text x="489.6" y="408.5">0.84 kg</text>
<text x="571.4" y="408.7">1 OF 1</text>
</g>
<g font-size="2.5">
<text x="554.9" y="218.3">DEBURR AND REMOVE SHARP</text>
<text x="555.2" y="221">EDGES UNLESS SHARP EDGE</text>
<text x="556.1" y="227.1">UNSP.RADII</text>
<text x="556.8" y="223.8">REQUIREMENT SPECIFIED</text>
<text x="571.4" y="226.9">UNSP.CHF.</text>
<text x="559.2" y="229.9">0.5 R</text>
<text x="572.3" y="230.1">0.5 X 45</text>
<text x="559.8" y="238">UP TO 10</text>
<text x="576.1" y="238.1">±1.5°</text>
<text x="558.5" y="242.2">10 UP TO 50</text>
<text x="575.5" y="242.3">±0°50'</text>
<text x="557.4" y="250.7">120 UP TO 400</text>
<text x="557.9" y="246.5">50 UP TO 120</text>
<text x="575.5" y="250.7">±0°15'</text>
<text x="575.5" y="246.5">±0°25'</text>
<text x="558.7" y="259.4">0.5 UP TO 3</text>
<text x="559.5" y="263.7">3 UP TO 6</text>
<text x="576.6" y="263.6">±0.2</text>
<text x="576.6" y="259.4">±0.1</text>
<text x="559" y="267.9">6 UP TO 30</text>
<text x="576.6" y="267.9">±0.5</text>
<text x="557.8" y="272.2">30 UP TO 120</text>
<text x="576.6" y="272.2">±0.8</text>
<text x="556.9" y="280.7">315 UP TO 1000</text>
<text x="557.3" y="276.4">120 UP TO 315</text>
<text x="576.6" y="276.4">±1.2</text>
<text x="577.7" y="280.7">±2</text>
<text x="556.4" y="284.9">1000 UP TO 2000</text>
<text x="577.6" y="284.9">±3</text>
<text x="558.9" y="289.2">OVER 2000</text>
<text x="577.7" y="289.3">±4</text>
<text x="560" y="297.9">UP TO 10</text>
<text x="577.1" y="297.9">±1°</text>
<text x="558.5" y="302.1">10 UP TO 50</text>
<text x="575.5" y="302.1">±0°30'</text>
<text x="557.4" y="310.6">120 UP TO 400</text>
<text x="558.2" y="306.3">50 UP TO 120</text>
<text x="575.5" y="310.6">±0°10'</text>
<text x="575.5" y="306.4">±0°20'</text>
<text x="558.8" y="319.2">0.5 UP TO 3</text>
<text x="559.4" y="323.4">3 UP TO 6</text>
<text x="576.6" y="319.2">±0.1</text>
<text x="576.6" y="323.5">±0.1</text>
<text x="558.9" y="327.7">6 UP TO 30</text>
<text x="576.7" y="327.7">±0.2</text>
<text x="557.8" y="332">30 UP TO 120</text>
<text x="576.6" y="332">±0.3</text>
<text x="556.8" y="340.5">315 UP TO 1000</text>
<text x="557.3" y="336.3">120 UP TO 315</text>
<text x="576.6" y="336.3">±0.5</text>
<text x="576.6" y="340.5">±0.8</text>
<text x="415.2" y="346.4">.</text>
<text x="530.3" y="346.5">.</text>
<text x="545.9" y="346.4">.</text>
<text x="556.2" y="344.7">1000 UP TO 2000</text>
<text x="576.6" y="344.7">±1.2</text>
<text x="415.2" y="351.5">.</text>
<text x="530" y="351.3">.</text>
<text x="545.9" y="351.4">.</text>
<text x="558.9" y="349">OVER 2000</text>
<text x="577.6" y="349">±2</text>
</g>
<g font-size="2.4">
<text x="7.7" y="382.7" transform="rotate(-90 7.7 382.7)">Uploading\2022-23\P23Y5\P23Y5B034020.dft</text>
<text x="7.7" y="409.8" transform="rotate(-90 7.7 409.8)">\\srv01043\ExDM</text>
</g>
<g font-size="2.1">
<text x="558.5" y="232.4">UNSPECIFIED TOL.(FAB)</text>
<text x="559.5" y="234.7">FOR ANGULAR IN mm.</text>
<text x="558.6" y="253.9">UNSPECIFIED TOL.(FAB)</text>
<text x="560.7" y="256.3">FOR LINEAR IN mm.</text>
<text x="558.7" y="292.3">UNSPECIFIED TOL.(M/C)</text>
<text x="559.6" y="294.7">FOR ANGULAR IN mm.</text>
<text x="558.7" y="313.7">UNSPECIFIED TOL.(M/C)</text>
<text x="560.6" y="316.1">FOR LINEAR IN mm.</text>
</g>
</svg>
